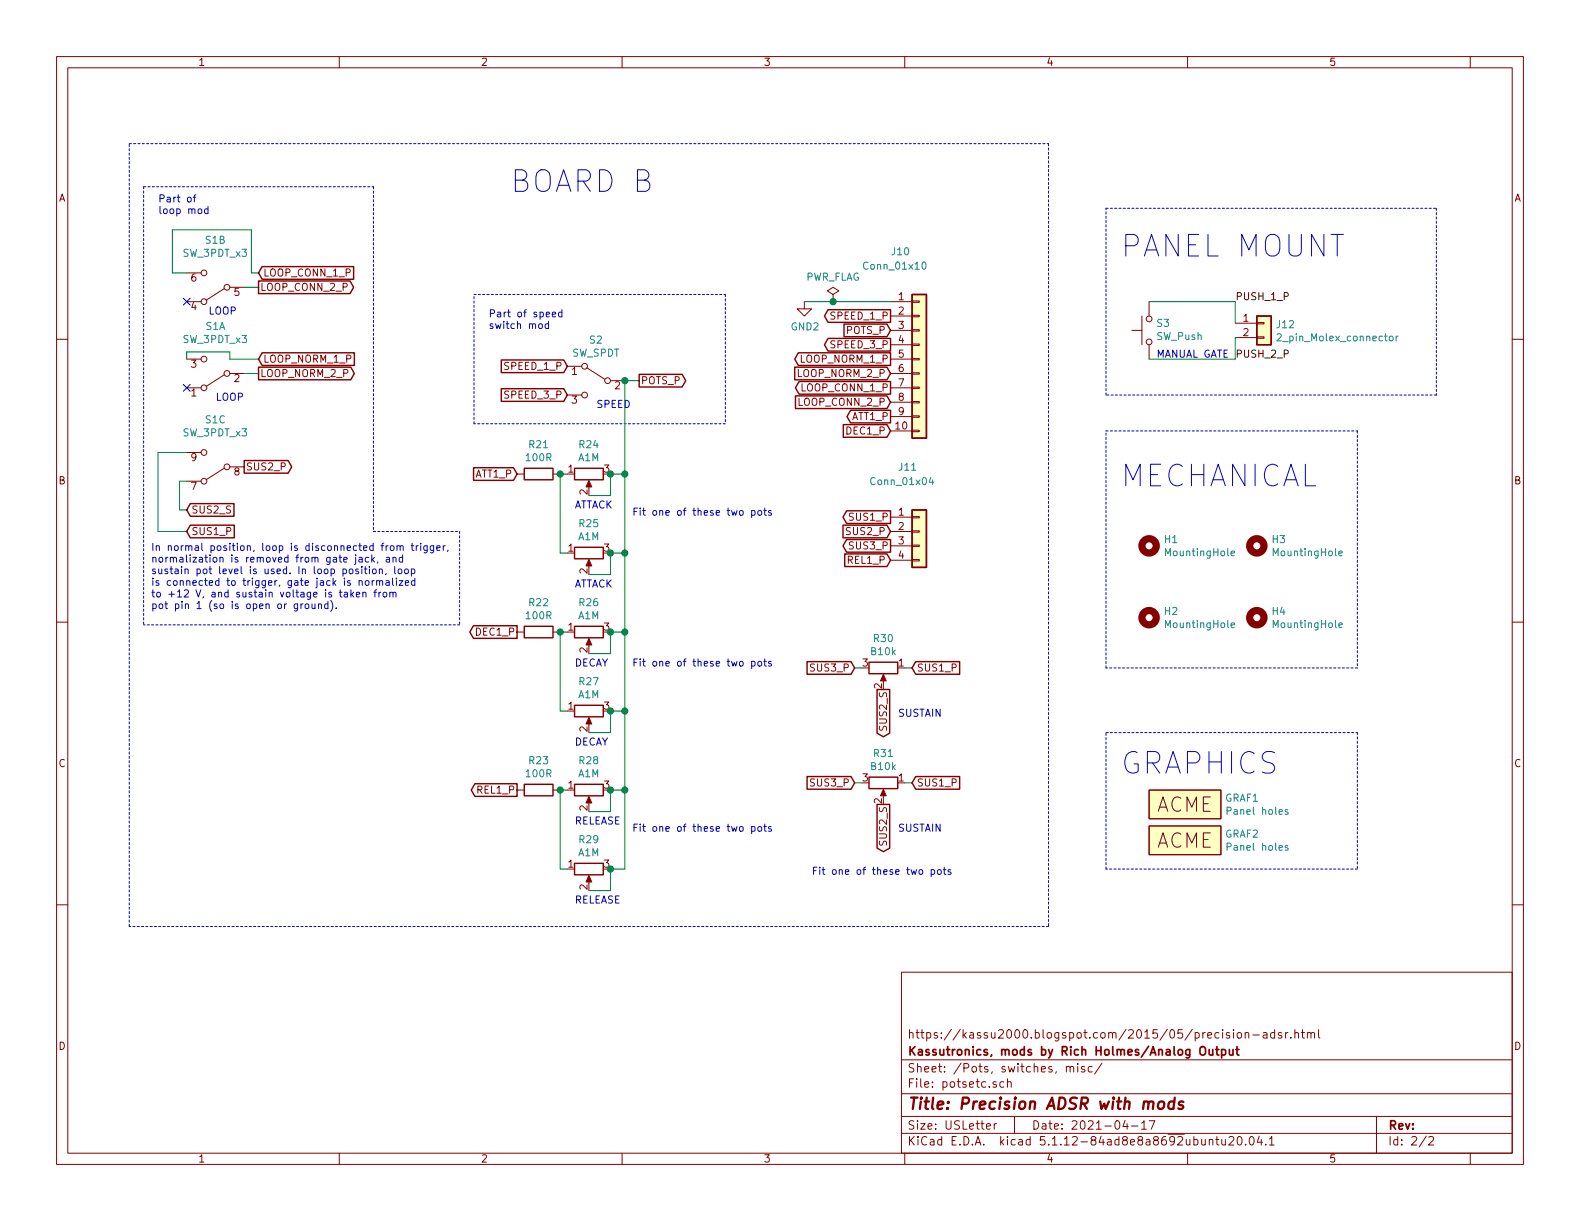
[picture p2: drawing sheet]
<svg xmlns="http://www.w3.org/2000/svg" width="279mm" height="216mm" viewBox="0 0 279 216" stroke-linecap="round" stroke-linejoin="round" font-family="sans-serif">
<g fill="none" stroke="#840000" stroke-width=".18">
<path d="M10 10h259.4v195.9h-259.4zM12 12h255.4v191.9h-255.4zM60 10v2M110 10v2M160 10v2M210 10v2M260 10v2M10 60h2M33 53.3h2.6M33 48.3h2.6M39.6 51.1l-3.2 2M40.6 50.8h2.6"/>
<path d="M142.2 53.3v1.3h1.3l-1.3 1.3-1.2-1.3h1.2M147.3 52.1l1-.7-1-.6-1 .6 1 .7v1.2M147.3 53.3h.1M157.5 58.4h3.8M157.5 53.3h3.8M157.5 55.9h3.8M161.3 58.3h1.3v.2h-1.3zM161.3 55.8h1.3v.2h-1.3zM161.3 53.2h1.3v.3h-1.3zM200.2 58.4h1.7M201.9 55.9v5.1M203.2 53.3v2.6"/>
<path d="M218.4 57.2h3.8M218.4 59.7h3.8M222.2 59.6h1.3v.2h-1.3zM222.2 57h1.3v.3h-1.3zM267.4 60h2M33 68.6h2.6M33 63.5h2.6M39.6 66.3l-3.2 2M40.6 66h2.6M100.3 64.8h2.6M100.3 69.9h2.6M103.8 65l3.1 2.1"/>
<path d="M107.9 67.3h2.6M157.5 68.6h3.8M157.5 66h3.8M157.5 63.5h3.8M157.5 76.2h3.8M157.5 61h3.8M157.5 71.1h3.8M157.5 73.7h3.8M161.3 68.5h1.3v.2h-1.3zM161.3 71h1.3v.2h-1.3zM161.3 73.5h1.3v.3h-1.3zM161.3 76.1h1.3v.2h-1.3z"/>
<path d="M161.3 65.9h1.3v.3h-1.3zM161.3 60.8h1.3v.3h-1.3zM161.3 63.4h1.3v.2h-1.3zM203.2 61v2.5M33 85.1h2.6M33 80h2.6M39.6 82.8l-3.2 2M40.6 82.6h2.6M91.4 83.8h1.3M97.8 83.8h1.3M104.1 85.3v1.1M104.1 99.3v1"/>
<path d="M157.5 91.4h3.8M157.5 94h3.8M157.5 96.5h3.8M157.5 99.1h3.8M161.3 98.9h1.3v.3h-1.3zM161.3 96.4h1.3v.2h-1.3zM161.3 91.3h1.3v.3h-1.3zM161.3 93.9h1.3v.2h-1.3zM10 110h2M91.4 111.8h1.3M97.8 111.8h1.3M104.1 113.3v1"/>
<path d="M156.2 119.6v1.1M267.4 110h2M91.4 139.7h1.3M97.8 139.7h1.3M104.1 127.3v1M156.2 140v1M203.2 139.7h12.7v5.1h-12.7zM10 160h2M104.1 141.2v1M104.1 155.2v1M203.2 146.1h12.7v5h-12.7zM267.4 160h2"/>
<path d="M159.4 171.9h108v32h-108zM159.4 197.4h108M159.4 193.4h108M159.4 187.4h108M174.4 199.2l.8-.2-.1-.2-.4-.1-.3 .2 .1 .7h.6M175.8 198.7v1M176.2 191.3a.37 .37 0 0 0-.6 .2l.1 .2 .5 .1v.2l-.2 .3-.4-.1M176.2 198.7l-.3 .1-.1 .2M177.5 191.3h-.4l-.3 .2 .1 .6 .2 .2 .4-.1M178.2 191.4v-.1a.37 .37 0 0 1 .6 .2v.8M178.2 190.8v1.5M179.4 197.4v3"/>
<path d="M188.6 188.7v-.1a.37 .37 0 0 1 .6 .2v.8M188.6 188.6v1M189.2 188.8l.2-.2h.4l.1 1M190.6 188.1v.1M190.6 188.6v1M191.8 188.6a.37 .37 0 0 0-.6 .2l.1 .2 .5 .1 .1 .2-.3 .3-.4-.1M193.1 188.6h-.4l-.3 .2 .1 .6 .2 .2 .4-.1M194.9 188l-1.3 1.9M199 198.1l-.4 1.1h.9M199.3 198.7v1M200.1 199.1h1.1M201.9 198.6l.4-.4v1.5"/>
<path d="M201.9 199.7h.8M203.2 198.2h1l-.6 1.5M217.4 182.7l-.4-.1-.2 .2 .1 .2 .5 .1v.4h-.6M218.1 182.1v.1M218.1 182.6v1M218.8 182.7l.2-.1 .5 .1v.7l-.2 .2-.5-.2zM220.2 182.7l.2-.1 .4 .1v.9M220.2 182.6v1M221.5 183h1.2M223.4 182.7h.6l.1 .9M224.1 182.9l-.6 .1a.29 .29 0 0 0-.2 .3 .29 .29 0 0 0 .2 .3l.6-.1M225.4 182.7l-.4-.1-.3 .3 .1 .5 .2 .2 .4-.1"/>
<path d="M225.4 182.1v1.5M226.6 182.7a.37 .37 0 0 0-.6 .1l.1 .2 .5 .1 .1 .2-.2 .3-.5-.1M227.3 182.6v1M227.8 182.6l-.5 .3M228.3 183.4v.2M229 182.7l.2-.1 .3 .1 .1 .9M229 182.1v1.5M230.1 182.6h.6M230.3 182.1v1.3l.4 .2M231.2 182.7l.2-.1 .3 .1 .1 .9M231.2 182.6v1M231.8 182.8l.2-.2 .4 .1 .1 .9"/>
<path d="M233.2 182.1v1.3l.2 .2M243.4 197.4v6.5M60 203.9v2M110 203.9v2M159.4 200.4h108M160 203.9v2M210 203.9v2M213.8 201.6l.2-.1h.4l.1 1M213.8 201.5v1M215 201.5h.5M215.2 201v1.3l.3 .2M216.1 201.5v.8a.37 .37 0 0 0 .6 0"/>
<path d="M216.7 201.5v1M217.3 201.1l.3-.1h.3l.2 .1 .1 .3-.1 .2-.8 .9h.9M218.9 201.1l.2-.1a.8 .8 0 0 1 .6 .7 .8 .8 0 0 1-.6 .8l-.2-.2-.1-.4zM220.3 202.3v.2M221.1 201.1l.2-.1a.8 .8 0 0 1 .5 .7 .8 .8 0 0 1-.5 .8l-.2-.2-.2-.4zM222.7 200.9l-.4 1.1h1M223 201.5v1M223.8 202.3v.2M224.5 201.4l.4-.4v1.5M224.5 202.5h.8M252.2 200.9l-1.2 1.9M252.7 201.1l.2-.1h.3l.3 .4-.9 1.1h.9"/>
<path d="M260 203.9v2"/>
<circle cx="36.1" cy="48.3" r=".51"/>
<circle cx="36.1" cy="53.3" r=".51"/>
<circle cx="40.1" cy="50.8" r=".51"/>
<circle cx="203.2" cy="56.4" r=".51"/>
<circle cx="36.1" cy="63.5" r=".51"/>
<circle cx="36.1" cy="68.6" r=".51"/>
<circle cx="40.1" cy="66" r=".51"/>
<circle cx="103.4" cy="69.9" r=".51"/>
<circle cx="103.4" cy="64.8" r=".51"/>
<circle cx="107.4" cy="67.3" r=".51"/>
<circle cx="203.2" cy="60.5" r=".51"/>
<circle cx="36.1" cy="80" r=".51"/>
<circle cx="36.1" cy="85.1" r=".51"/>
<circle cx="40.1" cy="82.6" r=".51"/>
</g>
<path d="M205 194.9a.53 .53 0 0 1 .5-.2 .53 .53 0 0 1 .4 .4l-.1 .6a.56 .56 0 0 1-.5 .4 .56 .56 0 0 1-.6-.4zM207.6 194.8a.68 .68 0 0 0-.9 .3v.8l.2 .2 .6-.1M207.7 194.1l-.2 2M209.3 194.8h-.5h-.2l-.1 .3 .2 .3 .5 .1v.3l-.1 .2-.2 .1-.5-.1" fill="none" stroke="#840000" stroke-width=".41"/>
<path d="M212.2 185.3a.5 .5 0 0 1 .6-.2 .5 .5 0 0 1 .4 .5v.5a.5 .5 0 0 1-.5 .5 .5 .5 0 0 1-.5-.5zM213.8 185.6v.8a.37 .37 0 0 0 .7 0M214.5 185.6v1M215 185.6h.5M215.2 185.1v1.3l.3 .2M216 185.6h.5l.2 .3v.5l-.2 .2-.5-.1M216 185.6v1.5M217.4 185.6v.9l.4 .1 .2-.2M218 185.6v1M218.5 185.6h.6M218.7 185.1v1.3l.4 .2" fill="none" stroke="#840000" stroke-width=".3"/>
<g fill="none" stroke="#840000" stroke-width=".25">
<path d="M45.7 49.7h16.2l.6 1.1-.6 1.1h-16.2zM46.4 47.1h16.1v2.3h-16.1l-.7-1.1zM146.4 59.8h11.1v2.3h-11.1l-.6-1.1zM146.4 54.8h11.1v2.2h-11.1l-.6-1.1zM149.3 57.3h7.5l.7 1.1-.7 1.1h-7.5zM161.3 52.1h2.5v25.4h-2.5zM222.2 55.9h2.6v5.1h-2.6zM45.7 64.9h16.3l.7 1.1-.7 1.2h-16.3zM46.4 62.4h16.3v2.2h-16.3l-.7-1.1zM88.6 68.7h11.1l.6 1.2-.6 1.1h-11.1zM88.6 63.7h11.1l.6 1.1-.6 1.1h-11.1zM113 66.2h7.6l.7 1.1-.7 1.1h-7.6z"/>
<path d="M140.5 64.9h16.3l.7 1.1-.7 1.2h-16.3zM140.7 70h16.1l.7 1.1-.7 1.1h-16.1zM141.2 62.4h16.3v2.2h-16.3l-.7-1.1zM141.3 67.5h16.2v2.2h-16.2l-.6-1.1zM149.1 75.1h7.7l.7 1.1-.7 1.1h-7.7zM150.4 72.5h7.1v2.3h-7.1l-.6-1.1zM33.7 89.1h7.7v2.2h-7.7l-.7-1.1zM33.7 92.9h7.7v2.2h-7.7l-.7-1.1zM43.2 81.4h7.8l.6 1.2-.6 1.1h-7.8zM83.7 82.7h7.1l.6 1.1-.6 1.1h-7.1zM92.7 82.8h5.1v2h-5.1zM101.6 82.8h5.1v2h-5.1z"/>
<path d="M101.6 96.8h5.1v2h-5.1zM149.1 92.9h7.7l.7 1.1-.7 1.1h-7.7zM149.4 97.9h7.4l.7 1.2-.7 1.1h-7.4zM149.7 95.4h7.8v2.2h-7.8l-.6-1.1zM149.7 90.3h7.8v2.3h-7.8l-.6-1.2zM161.3 90.2h2.5v10.1h-2.5zM83.7 110.6h7.7v2.3h-7.7l-.6-1.1zM92.7 110.7h5.1v2.1h-5.1zM101.6 110.7h5.1v2.1h-5.1zM142.7 117h7.8l.6 1.1-.6 1.1h-7.8zM153.7 117.1h5v2h-5zM161.9 117h7.8v2.2h-7.8l-.6-1.1z"/>
<path d="M84 138.6h7.4v2.2h-7.4l-.7-1.1zM92.7 138.7h5.1v2h-5.1zM101.6 124.7h5.1v2h-5.1zM101.6 138.7h5.1v2h-5.1zM142.7 137.3h7.8l.6 1.1-.6 1.1h-7.8zM153.7 137.4h5v2h-5zM155.1 121.9h2.2v7.7l-1.1 .7-1.1-.7zM161.9 137.3h7.8v2.2h-7.8l-.6-1.1zM101.6 152.7h5.1v2h-5.1zM155.1 142.2h2.2v7.8l-1.1 .6-1.1-.6z"/>
</g>
<g fill="#840000" stroke="#840000" stroke-width=".18">
<path d="M104.1 85l.5 1.1h-1z"/>
<path d="M156.2 139.6l.5 1.1h-1z"/>
<path d="M104.1 126.9l.5 1.1h-1z"/>
<path d="M156.2 119.3l.5 1.1h-1z"/>
<path d="M104.1 140.8l.5 1.2h-1z"/>
<path d="M104.1 154.8l.5 1.2h-1z"/>
<path d="M104.1 112.9l.5 1.1h-1z"/>
<path d="M104.1 98.9l.5 1.2h-1z"/>
</g>
<g fill="none" stroke="#840000" stroke-width="1.3">
<circle cx="203.2" cy="96.5" r="1.27"/>
<circle cx="222.2" cy="96.5" r="1.27"/>
<circle cx="203.2" cy="109.2" r="1.27"/>
<circle cx="222.2" cy="109.2" r="1.27"/>
</g>
<g fill="none" stroke="#008484" stroke-width=".18">
<path d="M163.2 46.5l.1-.2a.69 .69 0 0 1 .5 .7 .69 .69 0 0 1-.5 .6l-.2-.2-.1-.3zM225.8 59.1l.5-.1 .3 .4-.1 .2-.7 .7h.8M245.8 59.5l.3-.1 .3 .3-.2 .5-.3 .1-.2-.3zM246.9 59.4v.9M247.2 59.4l-.3 .3M164.6 84.4l-.3 .9h.8M164.9 84.9v.8M217.7 97.8l.6-.1v-.2l-.4-.1-.2 .2 .1 .6h.5M236.8 97.8l.6-.1-.1-.2-.3-.1-.2 .2v.6h.5M217.7 110.5l.6-.1v-.2l-.4-.1-.2 .2 .1 .6h.5M236.8 110.5l.6-.1-.1-.2-.3-.1-.2 .2v.6h.5M217 143.4l.7-.1v-.5l-.2-.1h-.5v1.3"/>
<path d="M217 149.7l.7-.1v-.4l-.2-.1h-.5v1.2M227.7 143.2h-.2l-.2 .1v.2l.4 .1v.3h-.4M227.7 149.6l-.2-.1-.2 .2v.2l.4 .1v.3h-.4"/>
</g>
<g fill="#ffffc2" stroke="#ffffc2" stroke-width=".18">
<path d="M161.3 52.1h2.5v25.4h-2.5z"/>
<path d="M161.3 90.2h2.5v10.1h-2.5z"/>
<path d="M222.2 55.9h2.6v5.1h-2.6z"/>
<path d="M203.2 139.7h12.7v5.1h-12.7z"/>
<path d="M203.2 146.1h12.7v5h-12.7z"/>
</g>
<g fill="none" stroke="#0000c2" stroke-width=".18" stroke-dasharray=".4 .4">
<path d="M22.9 25.4h162.5M25.4 33v77.5M25.4 33h40.6M66 33v61M185.4 25.4v138.4M195.6 36.8h58.4M254 36.8v33.1M83.8 52.1h44.5M128.3 52.1v22.8M83.8 74.9v-22.8M128.3 74.9h-44.5M195.6 69.9v-33.1"/>
<path d="M195.6 76.2h44.4M240 76.2v41.9M254 69.9h-58.4M66 94h15.3M81.3 94v16.5M81.3 110.5h-55.9M195.6 118.1v-41.9M240 118.1h-44.4M195.6 129.5h44.4M240 129.5v24.2M195.6 153.7v-24.2M240 153.7h-44.4"/>
<path d="M22.9 163.8v-138.4M185.4 163.8h-162.5"/>
</g>
<g fill="none" stroke="#008400" stroke-width=".18">
<path d="M33 48.3h-2.5v-7.7h13.9v7.7h1.3M43.2 50.8h2.5M142.2 53.3h15.3M203.2 53.3h15.2v3.9M218.4 59.7v3.8h-15.2M33 63.5v-1.3h7.6v1.3h5.1M43.2 66h2.5M113 67.3h-2.5v86.4h-2.6v3.8h-3.8M33 85.1h-1.3v5.1h1.3M33 80h-5.1v14h5.1M100.3 83.8h-1.2v14h1.2M110.5 83.8h-2.6v3.8h-3.8"/>
<path d="M110.5 97.8h-2.6v3.8h-3.8M100.3 111.8h-1.2v13.9h1.2M110.5 111.8h-2.6v3.8h-3.8M151.1 118.1h1.3M160 118.1h1.3M100.3 139.7h-1.2v14h1.2M110.5 139.7h-2.6v3.8h-3.8M110.5 125.7h-2.6v3.8h-3.8M151.1 138.4h1.3M160 138.4h1.3"/>
</g>
<g fill="none" stroke="#0000c2" stroke-width=".18">
<path d="M33.2 35l.2-.1 .4 .1v.5l-.1 .2h-.3l-.2-.1zM34.2 34.9h.4M34.6 34.4l-.2 .2v1.1M36.8 37l-.4-.1-.2 .3 .1 .5h.5M36.8 36.5v1.3M95.4 57.3h.3l.2 .1-.1 .6-.3 .1-.3-.2zM97 57.3h-.4l-.2 .2 .1 .5h.5M97 56.8v1.3M97.7 55.6l.6-.1-.1-.3h-.3l-.2 .2v.6h.5M99.4 55.2h-.4l-.2 .2 .1 .6h.5M99.4 54.8v1.2M62.9 98.6v1l-.2 .2"/>
<path d="M63.5 98.6h.5l.1 .8M64.1 98.9h-.5l-.2 .2 .1 .2h.6M65.2 98.6h-.4l-.2 .2 .1 .5h.5M65.7 98.1v1.3M65.9 98.9l.3 .5M66.2 98.6l-.5 .4M66.8 99.3l-.1 .3M68.3 96.5v.8M68.4 98.6h.4l.1 .8M68.6 96.5l-.3 .2M68.9 98.9h-.4l-.2 .2 .2 .3 .4-.1M69.1 96.5h.3l.2 .1 .1 .5-.2 .2h-.3l-.1-.1-.1-.5z"/>
<path d="M69.5 98.7l.2-.1h.3v.8M69.5 98.6v.8M70.2 96.6l.2-.1h.3l.1 .8M70.2 96.5v.8M70.8 96.7l.1-.2h.3l.1 .8M71.2 98.6h-.4l-.2 .2 .1 .5h.5M71.2 98.1v1.3M72.7 96.5h.5M72.9 96.1v1.1l.3 .1M73.6 96.5v.8M74 96.5l-.4 .2M74.4 96.1v.1"/>
<path d="M74.4 96.5v.8M75.5 96.5v1.1l-.2 .2-.3-.1M75.5 96.5h-.3l-.3 .2 .2 .6h.4M76.7 96.5l-.1 1.1-.1 .2-.4-.1M76.7 96.5h-.4l-.2 .2 .1 .6h.5M77.2 96.9l.6-.1v-.3h-.4l-.2 .2 .1 .6h.5M78.4 96.5v.8M78.7 96.5l-.3 .2M79.2 97.3l-.1 .2M132.9 90.3h.4l.2 .2-.1 .6h-.5M132.9 90.3v1.2M134.1 90.3h.3l.3 .2-.1 .6h-.3l-.3-.2z"/>
<path d="M135.1 90.3h.4M135.2 89.8v1.1l.3 .2M136.4 90.3h-.3l-.2 .1 .1 .2 .4 .2v.3h-.5M52.6 106.8v1l-.2 .3-.3-.1M52.6 106.8h-.4l-.2 .2 .1 .6h.5M53.2 106.8v.8M53.6 106.8l-.4 .2M54 106.9l.2-.1 .4 .1v.5l-.1 .2h-.3l-.2-.1zM55.2 106.8v.8h.3l.2-.1M55.7 106.8v.8M56.3 106.9l.2-.1h.3v.8M56.3 106.8v.8"/>
<path d="M58 106.8h-.4l-.2 .2 .1 .6h.5M58 106.3v1.3M58.5 106.2a1.4 1.4 0 0 1 0 1.9M59.5 107.5v.1M60.9 104.8h.5v.8M61.4 105l-.4 .1-.2 .2 .2 .3 .4-.1M62.1 104.3v1.3M62.2 105.1l.3 .5M62.5 104.7l-.4 .5M63 105.1l.6-.1v-.2l-.4-.1-.2 .2 .1 .6h.5M63.4 100.7l-.3-.1-.2 .2 .1 .2 .4 .1v.3h-.5M63.5 102.8l.2-.1h.3l.1 .8"/>
<path d="M64 100.2v.1M64 100.6v.8M64.2 104.9l.1-.2 .3 .1 .1 .8M64.2 104.7v.9M64.4 100.6h.5M64.6 100.2v1.1l.3 .1M64.6 102.8l.2-.1 .4 .1 .1 .5-.2 .2h-.3l-.2-.1zM65.3 100.2v.1M65.3 100.6v.8M65.8 102.7v.8M66 100.7l.3-.1 .2 .2v.4l-.2 .2h-.3l-.1-.2zM66.1 104.7h.5"/>
<path d="M66.2 102.7h-.3l-.1 .2M66.6 102.8l.2-.1h.3v.8M66.6 104.3l-.3 .2v1.1M66.6 102.7v.8M67 104.7v.9M67.1 100.7l.2-.1 .3 .1v.7M67.1 100.6v.8M67.1 102.8l.2-.1h.3l.1 .8M67.4 104.7l-.4 .3M67.8 104.9l.2-.2 .4 .2v.4l-.1 .2-.3 .1-.2-.2zM68.3 101.4l-.2 .2M68.3 102.7h.5v.8"/>
<path d="M68.8 103h-.4l-.2 .2 .1 .3h.5M68.9 104.9l.2-.2 .3 .1 .1 .8M68.9 104.7v.9M69.4 102.2v1.1l.2 .2M69.5 104.9l.2-.2 .3 .1v.8M69.8 100.2v1.1l.2 .1M70.1 102.2v.2M70.1 102.7v.8M70.5 100.7l.3-.1 .3 .2-.2 .6h-.3l-.1-.1zM70.6 102.7h.6l-.6 .8h.6M71.6 100.7l.2-.1 .4 .1v.5l-.1 .2h-.3l-.2-.1zM71.7 103.1l.6-.1-.1-.3h-.3l-.2 .1v.7h.5"/>
<path d="M72.7 100.7l.4-.1 .3 .2-.2 .6h-.5M72.7 100.6v1.3M73.4 102.7h-.4l-.3 .2 .2 .6h.5M73.4 102.2v1.3M132.9 117l.4-.1 .2 .3-.1 .5h-.5M132.9 116.9v1.3M134.1 117l.3-.1 .3 .3-.1 .5-.3 .1-.3-.2zM135.1 116.9h.4M135.2 116.5v1.1l.3 .2M136.4 117l-.3-.1-.2 .2 .1 .2 .4 .1v.3h-.5M132.9 146.2h.4l.2 .2-.1 .5h-.5M132.9 146.2v1.2"/>
<path d="M134.1 146.2h.3l.3 .2-.1 .5-.3 .1-.3-.2zM135.1 146.2h.4M135.2 145.7v1.1l.3 .2M136.4 146.2h-.3l-.2 .1 .1 .2 .4 .1v.3h-.5M164.7 153.8h.3l.3 .2-.1 .6h-.5M164.7 153.8v1.2M165.9 153.8h.3l.2 .2-.1 .6h-.3l-.2-.2zM166.8 153.8h.5M167 153.3v1.1l.3 .2M168.1 153.8h-.3l-.2 .1 .1 .2 .4 .2v.3h-.5"/>
</g>
<g fill="#008400" stroke="#008400" stroke-width=".25">
<circle cx="99.1" cy="111.8" r=".51"/>
<circle cx="108" cy="97.8" r=".51"/>
<circle cx="108" cy="125.7" r=".51"/>
<circle cx="108" cy="153.7" r=".51"/>
<circle cx="110.5" cy="97.8" r=".51"/>
<circle cx="110.5" cy="67.3" r=".51"/>
<circle cx="110.5" cy="83.8" r=".51"/>
<circle cx="110.5" cy="111.8" r=".51"/>
<circle cx="99.1" cy="83.8" r=".51"/>
<circle cx="110.5" cy="125.7" r=".51"/>
<circle cx="110.5" cy="139.7" r=".51"/>
<circle cx="99.1" cy="139.7" r=".51"/>
<circle cx="108" cy="83.8" r=".51"/>
<circle cx="108" cy="111.8" r=".51"/>
<circle cx="147.3" cy="53.3" r=".51"/>
<circle cx="108" cy="139.7" r=".51"/>
</g>
<path d="M32.4 52.7l1.2 1.2M33.6 52.7l-1.2 1.2M32.4 68l1.2 1.2M33.6 68l-1.2 1.2" fill="none" stroke="#000084" stroke-width=".18"/>
<g font-size="5.3" fill="#0000c2">
<text x="90.2" y="34">BOARD B</text>
<text x="198.1" y="45.5">PANEL MOUNT</text>
<text x="198.1" y="86.1">MECHANICAL</text>
<text x="198.1" y="136.9">GRAPHICS</text>
</g>
<g font-size="3.5" fill="#840000">
<text x="204.3" y="143.6">ACME</text>
<text x="204.3" y="149.9">ACME</text>
</g>
<text font-size="2.8" fill="#840000" x="160.4" y="196.2">Title: Precision ADSR with mods</text>
<g font-size="2.1" fill="#840000">
<text x="160.4" y="183.6">https://kassu2000.blogspot.com/2015/05/precision-adsr.html</text>
<text x="160.4" y="189.6">Sheet: /Pots, switches, misc/</text>
<text x="160.4" y="186.6">Kassutronics, mods by Rich Holmes/Analog Output</text>
<text x="160.4" y="192.3">File: potsetc.sch</text>
<text x="160.4" y="202.5">KiCad E.D.A. kicad 5.1.12-84ad8e8a8692ubuntu20.04.1</text>
<text x="160.4" y="199.7">Size: USLetter</text>
<text x="182.4" y="199.7">Date: 2021-04-17</text>
<text x="245.4" y="199.7">Rev:</text>
<text x="245.4" y="202.5">Id: 2/2</text>
</g>
<g font-size="1.8" fill="#840000">
<text x="35" y="11.6">1</text>
<text x="85" y="11.6">2</text>
<text x="135" y="11.6">3</text>
<text x="185" y="11.6">4</text>
<text x="235" y="11.6">5</text>
<text x="10.4" y="35.6">A</text>
<text x="267.8" y="35.6">A</text>
<text x="33.8" y="49.8">6</text>
<text x="41.4" y="52.3">5</text>
<text x="46" y="51.4">LOOP_CONN_2_P</text>
<text x="46.5" y="48.9">LOOP_CONN_1_P</text>
<text x="158.9" y="53.1">1</text>
<text x="33.8" y="54.9">4</text>
<text x="147.1" y="56.5">SPEED_1_P</text>
<text x="149.7" y="59.1">POTS_P</text>
<text x="158.9" y="55.6">2</text>
<text x="158.9" y="58.2">3</text>
<text x="219.9" y="56.9">1</text>
<text x="219.9" y="59.4">2</text>
<text x="33.8" y="65">3</text>
<text x="46.5" y="64.1">LOOP_NORM_1_P</text>
<text x="89.4" y="65.4">SPEED_1_P</text>
<text x="141.7" y="64.1">LOOP_NORM_1_P</text>
<text x="147.1" y="61.6">SPEED_3_P</text>
<text x="158.9" y="60.7">4</text>
<text x="158.9" y="63.2">5</text>
<text x="158.9" y="65.8">6</text>
<text x="33.8" y="70.1">1</text>
<text x="41.4" y="67.6">2</text>
<text x="46" y="66.7">LOOP_NORM_2_P</text>
<text x="89.4" y="70.5">SPEED_3_P</text>
<text x="101.1" y="66.3">1</text>
<text x="101.1" y="71.4">3</text>
<text x="108.7" y="68.8">2</text>
<text x="113.3" y="67.9">POTS_P</text>
<text x="141.2" y="66.7">LOOP_NORM_2_P</text>
<text x="141.4" y="71.8">LOOP_CONN_2_P</text>
<text x="141.9" y="69.2">LOOP_CONN_1_P</text>
<text x="158.9" y="68.3">7</text>
<text x="158.9" y="70.9">8</text>
<text x="149.8" y="76.8">DEC1_P</text>
<text x="150.6" y="74.3">ATT1_P</text>
<text x="158.4" y="75.9">10</text>
<text x="158.9" y="73.4">9</text>
<text x="33.8" y="81.5">9</text>
<text x="43.4" y="83.2">SUS2_P</text>
<text x="100.5" y="83.6">1</text>
<text x="106.8" y="83.6">3</text>
<text x="10.4" y="85.6">B</text>
<text x="33.8" y="86.6">7</text>
<text x="41.4" y="84.1">8</text>
<text x="84.1" y="84.5">ATT1_P</text>
<text x="103.9" y="87.5" transform="rotate(-90 103.9 87.5)">2</text>
<text x="267.8" y="85.6">B</text>
<text x="33.8" y="90.8">SUS2_S</text>
<text x="33.8" y="94.6">SUS1_P</text>
<text x="149.9" y="94.6">SUS2_P</text>
<text x="150.4" y="92.1">SUS1_P</text>
<text x="158.9" y="91.2">1</text>
<text x="158.9" y="93.7">2</text>
<text x="100.5" y="97.5">1</text>
<text x="103.9" y="101.4" transform="rotate(-90 103.9 101.4)">2</text>
<text x="106.8" y="97.5">3</text>
<text x="150" y="99.7">REL1_P</text>
<text x="150.4" y="97.2">SUS3_P</text>
<text x="158.9" y="96.3">3</text>
<text x="158.9" y="98.8">4</text>
<text x="84.3" y="112.4">DEC1_P</text>
<text x="100.5" y="111.5">1</text>
<text x="106.8" y="111.5">3</text>
<text x="103.9" y="115.4" transform="rotate(-90 103.9 115.4)">2</text>
<text x="143.6" y="118.7">SUS3_P</text>
<text x="152.6" y="117.9">3</text>
<text x="158.9" y="117.9">1</text>
<text x="162.1" y="118.7">SUS1_P</text>
<text x="100.5" y="125.5">1</text>
<text x="106.8" y="125.5">3</text>
<text x="156" y="121.8" transform="rotate(-90 156 121.8)">2</text>
<text x="103.9" y="129.4" transform="rotate(-90 103.9 129.4)">2</text>
<text x="156.8" y="129" transform="rotate(-90 156.8 129)">SUS2_S</text>
<text x="10.4" y="135.6">C</text>
<text x="267.8" y="135.6">C</text>
<text x="84.5" y="140.3">REL1_P</text>
<text x="100.5" y="139.4">1</text>
<text x="103.9" y="143.4" transform="rotate(-90 103.9 143.4)">2</text>
<text x="106.8" y="139.4">3</text>
<text x="143.6" y="139.1">SUS3_P</text>
<text x="152.6" y="138.2">3</text>
<text x="156" y="142.1" transform="rotate(-90 156 142.1)">2</text>
<text x="158.9" y="138.2">1</text>
<text x="162.1" y="139.1">SUS1_P</text>
<text x="156.8" y="149.3" transform="rotate(-90 156.8 149.3)">SUS2_S</text>
<text x="100.5" y="153.4">1</text>
<text x="106.8" y="153.4">3</text>
<text x="103.9" y="157.3" transform="rotate(-90 103.9 157.3)">2</text>
<text x="10.4" y="185.6">D</text>
<text x="267.8" y="185.6">D</text>
<text x="35" y="205.5">1</text>
<text x="85" y="205.5">2</text>
<text x="135" y="205.5">3</text>
<text x="185" y="205.5">4</text>
<text x="235" y="205.5">5</text>
</g>
<g font-size="1.8" fill="#0000c2">
<text x="27.9" y="35.8">Part of</text>
<text x="27.9" y="37.8">loop mod</text>
<text x="36.8" y="55.6">LOOP</text>
<text x="86.4" y="56.1">Part of speed</text>
<text x="86.4" y="58.2">switch mod</text>
<text x="204.5" y="63.2">MANUAL GATE</text>
<text x="38.1" y="70.9">LOOP</text>
<text x="105.4" y="72.1">SPEED</text>
<text x="101.6" y="89.9">ATTACK</text>
<text x="111.8" y="91.2">Fit one of these two pots</text>
<text x="26.7" y="97.4">In normal position, loop is disconnected from trigger,</text>
<text x="26.7" y="99.5">normalization is removed from gate jack, and</text>
<text x="26.7" y="101.5">sustain pot level is used. In loop position, loop</text>
<text x="26.7" y="103.6">is connected to trigger, gate jack is normalized</text>
<text x="26.7" y="105.6">to +12 V, and sustain voltage is taken from</text>
<text x="26.7" y="107.7">pot pin 1 (so is open or ground).</text>
<text x="101.6" y="103.9">ATTACK</text>
<text x="101.6" y="117.9">DECAY</text>
<text x="111.8" y="117.9">Fit one of these two pots</text>
<text x="101.6" y="131.8">DECAY</text>
<text x="158.7" y="126.7">SUSTAIN</text>
<text x="101.6" y="145.8">RELEASE</text>
<text x="111.8" y="147.1">Fit one of these two pots</text>
<text x="158.7" y="147.1">SUSTAIN</text>
<text x="143.5" y="154.7">Fit one of these two pots</text>
<text x="101.6" y="159.8">RELEASE</text>
</g>
<g font-size="1.8" fill="#008484">
<text x="32.4" y="45.4">SW_3PDT_x3</text>
<text x="36.4" y="43.1">S1B</text>
<text x="153" y="47.7">Conn_01x10</text>
<text x="157.8" y="45.1">J10</text>
<text x="142.4" y="49.6">PWR_FLAG</text>
<text x="36.4" y="58.3">S1A</text>
<text x="139.9" y="58.4">GND2</text>
<text x="204.6" y="57.8">S3</text>
<text x="225.8" y="58">J12</text>
<text x="32.4" y="60.7">SW_3PDT_x3</text>
<text x="101.1" y="63.1">SW_SPDT</text>
<text x="104.3" y="60.8">S2</text>
<text x="204.5" y="60.1">SW_Push</text>
<text x="226.4" y="60.4">2_pin_Molex_connector</text>
<text x="32.4" y="77.2">SW_3PDT_x3</text>
<text x="36.4" y="74.9">S1C</text>
<text x="93.1" y="81.6">100R</text>
<text x="93.6" y="79.2">R21</text>
<text x="102.3" y="81.6">A1M</text>
<text x="102.5" y="79.2">R24</text>
<text x="159" y="83.2">J11</text>
<text x="154.3" y="85.8">Conn_01x04</text>
<text x="102.3" y="95.5">A1M</text>
<text x="102.5" y="93.2">R25</text>
<text x="206" y="96">H1</text>
<text x="206.3" y="98.3">MountingHole</text>
<text x="225" y="96">H3</text>
<text x="225.3" y="98.3">MountingHole</text>
<text x="93.6" y="107.2">R22</text>
<text x="102.5" y="107.2">R26</text>
<text x="93.1" y="109.5">100R</text>
<text x="102.3" y="109.5">A1M</text>
<text x="154.6" y="113.5">R30</text>
<text x="206" y="108.7">H2</text>
<text x="206.3" y="111">MountingHole</text>
<text x="225" y="108.7">H4</text>
<text x="225.3" y="111">MountingHole</text>
<text x="154.1" y="115.8">B10k</text>
<text x="102.3" y="123.5">A1M</text>
<text x="102.5" y="121.2">R27</text>
<text x="93.1" y="137.4">100R</text>
<text x="93.6" y="135.1">R23</text>
<text x="102.3" y="137.4">A1M</text>
<text x="102.5" y="135.1">R28</text>
<text x="154.1" y="136.2">B10k</text>
<text x="154.6" y="133.9">R31</text>
<text x="216.6" y="141.8">GRAF1</text>
<text x="102.5" y="149.1">R29</text>
<text x="216.6" y="148.1">GRAF2</text>
<text x="217.5" y="144.1">Panel holes</text>
<text x="102.3" y="151.4">A1M</text>
<text x="217.5" y="150.4">Panel holes</text>
</g>
<g font-size="1.8">
<text x="218.4" y="53.1">PUSH_1_P</text>
<text x="218.4" y="63.2">PUSH_2_P</text>
</g>
</svg>
